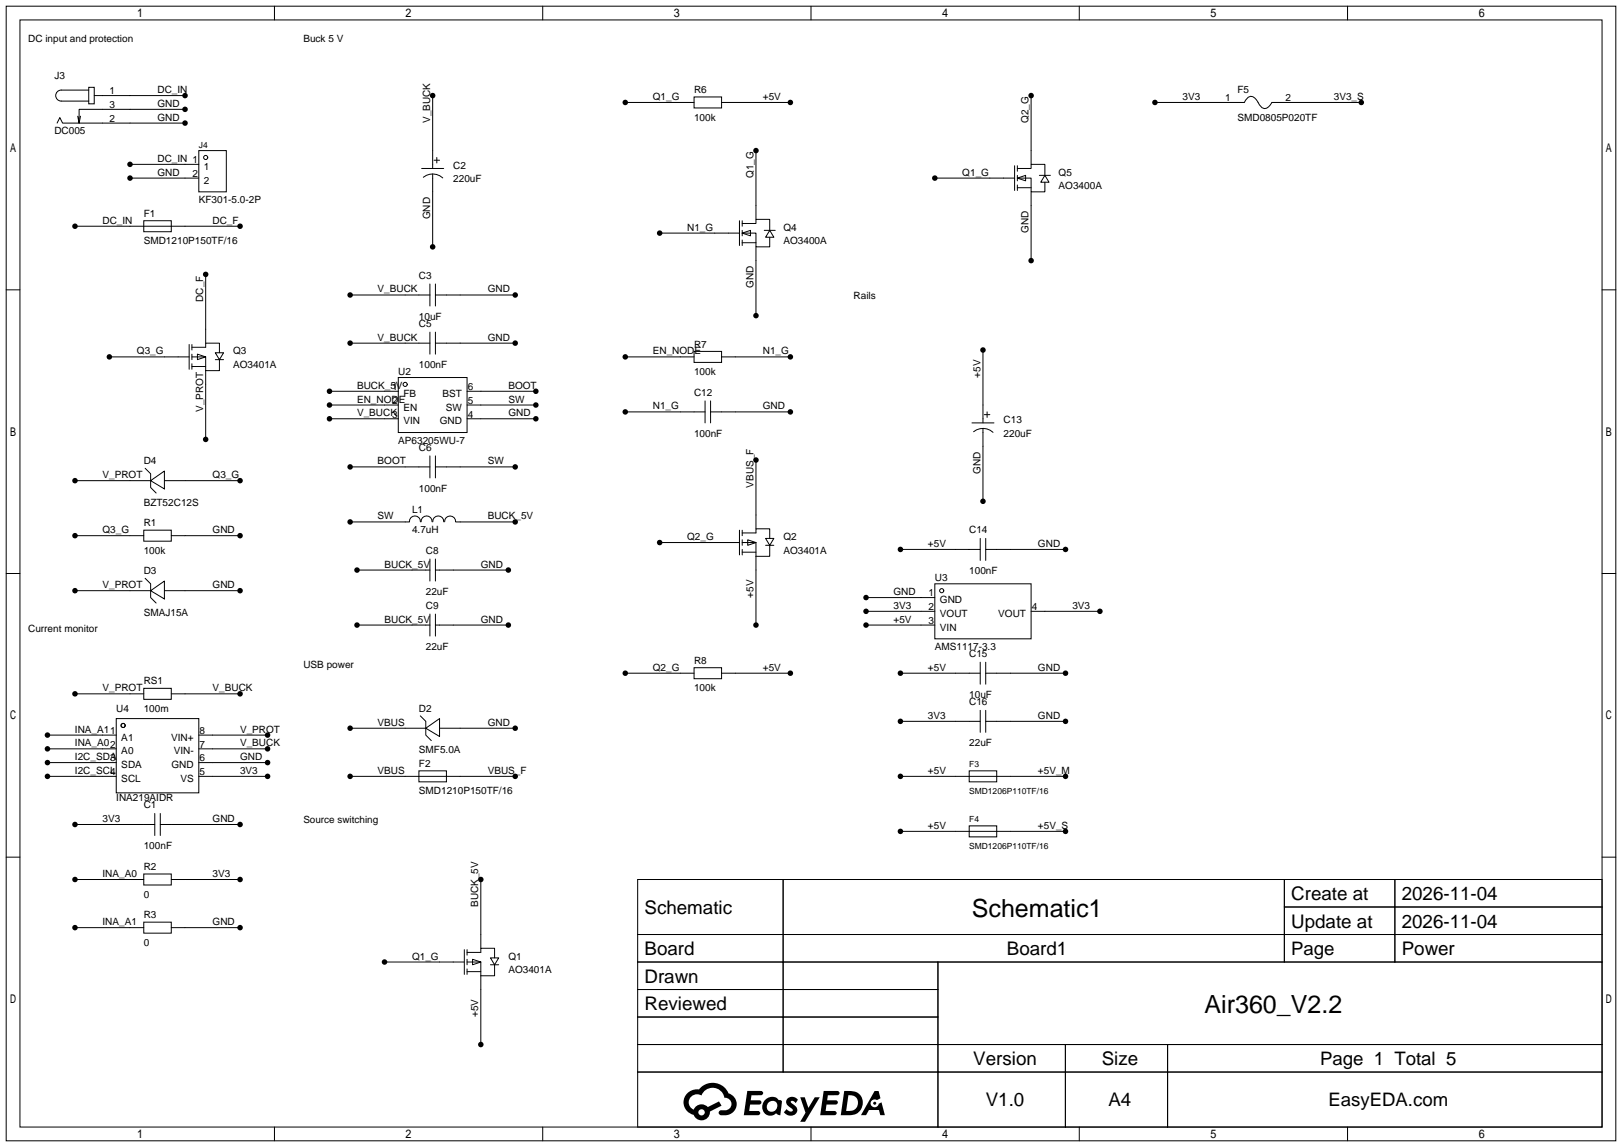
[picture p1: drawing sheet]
<svg xmlns="http://www.w3.org/2000/svg" width="299mm" height="212mm" viewBox="0 0 299 212" stroke-linecap="round" stroke-linejoin="round" font-family="sans-serif">
<g fill="none" stroke="#000" stroke-width=".18">
<path d="M1.1 1.1h297.2v209.6h-297.2zM3.7 3.7h292.1v204.5h-292.1zM16.4 16.1h1v3.1h-1zM16.4 16.6h-5.1a1.02 1.02 0 0 0-1 1.1 1.02 1.02 0 0 0 1 1h5.1M17.4 17.7h16.8M50.7 1.1v2.6M79.9 17.7v13.4M100.2 1.1v2.6M115.4 18.9h12.7M128.1 17.9h5.1v2h-5.1zM133.2 18.9h12.7M149.7 1.1v2.6"/>
<path d="M190.4 17.7v12.7M199.3 1.1v2.6M213.2 18.9h16.5l.5-.7a1.26 1.26 0 0 1 2.1 .7l.5 .8a1.26 1.26 0 0 0 2-.8h16.5M248.8 1.1v2.6M10.5 22.7l.5-1 .6 1h22.6M14.9 21.5l-.3 1.2M24 30.4h12.7M24 32.9h12.7M34.2 20.2h-19.6v2.5l-.2-1.2M36.7 27.8h5.1v7.6h-5.1zM77.9 31.1h4M78.2 32.7a2.74 2.74 0 0 1 3.5 .2"/>
<path d="M79.9 32.1v13.5M80.1 29.6h1.1M80.6 29.1v1M139.6 27.8v12.7M172.6 32.9h14.7M187.3 30.6v4.6M187.8 32.9l1.6-.5v1zM187.8 31.1h2.6v-.7h2.5v2M187.8 32.9h2.6v2.5h2.5v-1.7M187.8 34.7h2.6M187.8 30.6v1M187.8 32.4v1"/>
<path d="M187.8 34.2v1M190.4 35.4v12.7M191.9 32.4h2M192.9 32.4l.8 1.3h-1.5zM1.1 53.5h2.6M13.8 41.8h30.5M26.5 40.8h5.1v2h-5.1zM38 50.7v12.7M64.6 54.5h14.8M79.4 52.5v4M80.4 54.5h14.7M80.4 52.5v4"/>
<path d="M121.8 43.1h14.7M136.5 40.8v4.5M137 43.1l1.6-.6v1.1zM137 41.3h2.6v-.8h2.5v2M137 43.1h2.6v2.5h2.5v-1.8M137 44.8h2.6M137 40.8v1M137 42.5v1.1M137 44.3v1M139.6 45.6v12.7M141.1 42.5h2M142.1 42.5l.8 1.3h-1.5z"/>
<path d="M295.8 53.5h2.5M20.2 65.9h14.7M34.9 63.6v4.6M35.4 64.1h2.6v-.7h2.5v1.8M35.4 65.9h2.6v2.6M35.4 67.7h2.6M35.4 63.6v1M35.4 65.4v1M35.4 67.2v1M36.4 65.4l1.6 .5-1.6 .5zM38 68.5v12.7M39.8 65.2h1.5l-.8 1.2z"/>
<path d="M39.8 66.4h1.5M40.5 66.4v2.1h-2.5M60.8 72.3h12.7M60.8 74.8h12.7M60.8 77.3h12.7M64.6 63.4h14.8M73.5 69.7h12.7v10.2h-12.7zM79.4 61.3v4.1M80.4 61.3v4.1M80.4 63.4h14.7M86.2 72.3h12.7M86.2 74.8h12.7"/>
<path d="M86.2 77.3h12.7M115.4 65.9h12.7M115.4 76.1h14.8M128.1 64.9h5.1v2h-5.1zM130.2 74v4.1M131.2 76.1h14.7M131.2 74v4.1M133.2 65.9h12.7M179.5 78.1h4M179.8 79.7a2.74 2.74 0 0 1 3.5 .1M181.5 64.6v13.5M181.5 79.1v13.5"/>
<path d="M181.7 76.6h1.1M182.2 76.1v1M13.8 88.8h14M13.8 98.9h12.7M26.5 97.9h5.1v2h-5.1zM26.8 86.5l1 1v2.5l1 1.1M27.8 88.8l2.6-1.8v3.3zM30.4 88.8h13.9M31.6 98.9h12.7M64.6 86.2h14.8M64.6 96.4h11M75.6 96.4a1.01 1.01 0 0 1 1-1.1 1.01 1.01 0 0 1 1 1.1"/>
<path d="M77.7 96.4a1.01 1.01 0 0 1 1.1-1.1 1.01 1.01 0 0 1 1 1.1M79.4 84.2v4.1M79.9 96.4a1.01 1.01 0 0 1 1-1.1 1.01 1.01 0 0 1 1 1.1M80.4 84.2v4.1M80.4 86.2h14.7M82.1 96.4a1.01 1.01 0 0 1 1-1.1 1.01 1.01 0 0 1 1 1.1M84.2 96.4h10.9M136.5 97.9v4.6M137 98.4h2.6v-.7h2.5v1.7M137 97.9v1M137 99.7v1M138 99.7l1.6 .5-1.6 .5z"/>
<path d="M139.6 85v12.7M141.4 99.4h1.5l-.8 1.3zM181 99.4v4.1M182 99.4v4.1M1.1 105.9h2.6M13.8 109.1h14M26.8 106.8l1 1v2.6l1 1M27.8 109.1l2.6-1.8v3.3zM30.4 109.1h13.9M65.9 105.3h13.5M65.9 115.4h13.5M79.4 103.3v4"/>
<path d="M79.4 113.4v4.1M80.4 103.3v4M80.4 113.4v4.1M80.4 105.3h13.5M80.4 115.4h13.5M121.8 100.2h14.7M137 100.2h2.6v2.5M137 101.5v1M137 102h2.6M139.6 102.7v12.7M141.4 100.7h1.5M142.1 100.7v2h-2.5"/>
<path d="M159.9 115.4h12.7M159.9 110.4h12.7M159.9 112.9h12.7M166.2 101.5h14.8M172.6 107.8h17.8v10.2h-17.8zM182 101.5h14.7M190.4 112.9h12.7M295.8 105.9h2.5M8.8 135.8h12.7M8.8 138.3h12.7M13.8 128.1h12.7M21.5 132.7h15.2v13.7h-15.2z"/>
<path d="M26.5 127.1h5.1v2.1h-5.1zM31.6 128.1h12.7M36.7 135.8h12.7M36.7 138.3h12.7M64.6 134.5h14M77.6 132.2l1 1v2.6l1 1M78.6 134.5l2.6-1.8v3.3zM81.2 134.5h13.9M115.4 124.3h12.7M128.1 123.3h5.1v2h-5.1zM133.2 124.3h12.7M166.2 124.3h14.8"/>
<path d="M166.2 133.2h14.8M181 122.3v4.1M181 131.2v4.1M182 124.3h14.7M182 122.3v4.1M182 131.2v4.1M182 133.2h14.7M1.1 158.3h2.6M8.8 140.8h12.7M8.8 143.4h12.7M13.8 152.3h14.8M28.6 150.2v4.1"/>
<path d="M29.6 152.3h14.7M29.6 150.2v4.1M36.7 140.8h12.7M36.7 143.4h12.7M64.6 143.4h30.5M77.3 142.4h5.1v2h-5.1zM166.2 143.4h30.5M166.2 153.5h30.5M178.9 142.4h5.1v2h-5.1zM178.9 152.5h5.1v2.1h-5.1zM295.8 158.3h2.5M13.8 162.4h12.7"/>
<path d="M13.8 171.3h12.7M26.5 161.4h5.1v2h-5.1zM26.5 170.3h5.1v2h-5.1zM31.6 162.4h12.7M31.6 171.3h12.7M71 177.7h14.7M85.7 175.4v4.6M86.2 175.9h2.6v-.8h2.5v1.8M86.2 177.7h2.6v2.5M86.2 179.5h2.6M86.2 175.4v1M86.2 177.2v1"/>
<path d="M86.2 178.9v1.1M87.2 177.2l1.6 .5-1.6 .5zM88.8 162.4v12.7M90.6 176.9h1.5l-.8 1.3zM90.6 178.2h1.5M91.3 178.2v2h-2.5M117.7 162.4h178.1v45.8h-178.1zM117.7 172.6h178.1M117.7 177.7h178.1M144.6 162.4v35.6M173.2 177.7v30.5M237.1 162.4v15.3"/>
<path d="M237.1 167.5h58.7M257.5 162.4v15.3M88.8 180.2v12.7M117.7 182.8h55.5M117.7 192.9h178.1M117.7 187.8h55.5M117.7 198h178.1M196.7 192.9v15.3M215.6 192.9v15.3M50.7 208.2v2.5M100.2 208.2v2.5M149.7 208.2v2.5"/>
<path d="M199.3 208.2v2.5M248.8 208.2v2.5"/>
<circle cx="38" cy="29.1" r=".38"/>
<circle cx="74.8" cy="71" r=".38"/>
<circle cx="173.9" cy="109.1" r=".38"/>
<circle cx="22.7" cy="134" r=".38"/>
</g>
<g fill="#000">
<path d="M138 201.5h1.6a1.31 1.31 0 0 1 1.2 .2 .4 .4 0 0 1-.3 .6h-1.8l-.1 .9h1.6a.4 .4 0 0 1 .4 .4 .4 .4 0 0 1-.4 .4h-1.7l-.2 1.2h.8a1.23 1.23 0 0 1 1.2 .2 .39 .39 0 0 1-.3 .6h-2.7zM145.5 202.8a1.3 1.3 0 0 1 1.8 .3l-.4 .6a.54 .54 0 0 0-.9-.2l.1 .2a1.58 1.58 0 0 1 1.1 1.6 1.43 1.43 0 0 1-2.5 .1l.5-.6a.64 .64 0 0 0 .5 .5 .64 .64 0 0 0 .7-.3l-.2-.2a1.6 1.6 0 0 1-1-1.6zM147.7 202.7h.9l.7 1.9 1.1-1.9h.9l-2.7 4.5h-.9l1-1.7zM152.1 201.5h1.6a1.32 1.32 0 0 1 1.3 .2 .39 .39 0 0 1-.4 .6h-1.7l-.2 .9h1.7a.4 .4 0 0 1 .3 .4 .4 .4 0 0 1-.4 .4h-1.7l-.2 1.2h.8a1.23 1.23 0 0 1 1.2 .2 .39 .39 0 0 1-.3 .6h-2.7zM161.5 201.5h.7l.4 1.3-.7 .4a.75 .75 0 0 0-1.1 .3 .75 .75 0 0 0 .5 1 .75 .75 0 0 0 .9-.6l.6-.3 .6 2.4h-.9l-.2-1h-1.9l-.5 1h-.9z"/>
<path d="M126.9 201.9a2.37 2.37 0 0 0 1.2 4 1.54 1.54 0 0 0 1.7 1 1.54 1.54 0 0 0 1.3-1.6l2.1-1.1-.5-.8-2 1.1a1.57 1.57 0 0 0-2.6 .4 1.5 1.5 0 0 1-.8-2.1 1.5 1.5 0 0 1 2.2-.5 2.23 2.23 0 0 1 2.3-1.4 2.23 2.23 0 0 1 2 1.8 1.16 1.16 0 0 1 1.2 1.1 1.16 1.16 0 0 1-1 1.3h-.7a.47 .47 0 0 0-.6 .3 .47 .47 0 0 0 .4 .6 2.23 2.23 0 0 0 2.3-.7 2.23 2.23 0 0 0 .4-2.3 2.16 2.16 0 0 0-1.3-1.1 3.2 3.2 0 0 0-5.4-.7l-1.2 .1zM129 205.4a.58 .58 0 0 1 1.1 0 .58 .58 0 0 1-1.1 0z"/>
<path d="M141.3 203.1a1.62 1.62 0 0 0-.4 2.1 1.62 1.62 0 0 0 2 .7l.4-.3 .3 .3 .5 .1 .3-2.5-.2-.3h-.4a1.58 1.58 0 0 0-2.5-.1zM141.9 203.6a.99 .99 0 0 1 1.6 .3 .99 .99 0 0 1-.9 1.4 .94 .94 0 0 1-1-.5 .94 .94 0 0 1 .3-1.2z"/>
<path d="M155.9 201.5l-.7 4.5h1.5a2.27 2.27 0 0 0 2.6-2.3 2.27 2.27 0 0 0-2.7-2.2zM156.6 202.3a1.5 1.5 0 0 1 1.8 1.5 1.5 1.5 0 0 1-1.9 1.4h-.3z"/>
<circle cx="34.2" cy="17.7" r=".51"/>
<circle cx="79.9" cy="17.7" r=".51"/>
<circle cx="115.4" cy="18.9" r=".51"/>
<circle cx="145.9" cy="18.9" r=".51"/>
<circle cx="190.4" cy="17.7" r=".51"/>
<circle cx="213.2" cy="18.9" r=".51"/>
<circle cx="251.3" cy="18.9" r=".51"/>
<circle cx="24" cy="32.9" r=".51"/>
<circle cx="24" cy="30.4" r=".51"/>
<circle cx="34.2" cy="22.7" r=".51"/>
<circle cx="34.2" cy="20.2" r=".51"/>
<circle cx="139.6" cy="27.8" r=".51"/>
<circle cx="172.6" cy="32.9" r=".51"/>
<circle cx="13.8" cy="41.8" r=".51"/>
<circle cx="38" cy="50.7" r=".51"/>
<circle cx="44.3" cy="41.8" r=".51"/>
<circle cx="64.6" cy="54.5" r=".51"/>
<circle cx="79.9" cy="45.6" r=".51"/>
<circle cx="95.1" cy="54.5" r=".51"/>
<circle cx="121.8" cy="43.1" r=".51"/>
<circle cx="139.6" cy="58.3" r=".51"/>
<circle cx="190.4" cy="48.1" r=".51"/>
<circle cx="20.2" cy="65.9" r=".51"/>
<circle cx="60.8" cy="77.3" r=".51"/>
<circle cx="60.8" cy="74.8" r=".51"/>
<circle cx="60.8" cy="72.3" r=".51"/>
<circle cx="64.6" cy="63.4" r=".51"/>
<circle cx="95.1" cy="63.4" r=".51"/>
<circle cx="98.9" cy="77.3" r=".51"/>
<circle cx="98.9" cy="74.8" r=".51"/>
<circle cx="98.9" cy="72.3" r=".51"/>
<circle cx="115.4" cy="76.1" r=".51"/>
<circle cx="115.4" cy="65.9" r=".51"/>
<circle cx="145.9" cy="76.1" r=".51"/>
<circle cx="145.9" cy="65.9" r=".51"/>
<circle cx="181.5" cy="64.6" r=".51"/>
<circle cx="13.8" cy="88.8" r=".51"/>
<circle cx="13.8" cy="98.9" r=".51"/>
<circle cx="38" cy="81.2" r=".51"/>
<circle cx="44.3" cy="88.8" r=".51"/>
<circle cx="44.3" cy="98.9" r=".51"/>
<circle cx="64.6" cy="96.4" r=".51"/>
<circle cx="64.6" cy="86.2" r=".51"/>
<circle cx="95.1" cy="86.2" r=".51"/>
<circle cx="95.1" cy="96.4" r=".51"/>
<circle cx="139.6" cy="85" r=".51"/>
<circle cx="181.5" cy="92.6" r=".51"/>
<circle cx="13.8" cy="109.1" r=".51"/>
<circle cx="44.3" cy="109.1" r=".51"/>
<circle cx="65.9" cy="105.3" r=".51"/>
<circle cx="65.9" cy="115.4" r=".51"/>
<circle cx="93.9" cy="115.4" r=".51"/>
<circle cx="93.9" cy="105.3" r=".51"/>
<circle cx="121.8" cy="100.2" r=".51"/>
<circle cx="139.6" cy="115.4" r=".51"/>
<circle cx="159.9" cy="115.4" r=".51"/>
<circle cx="159.9" cy="112.9" r=".51"/>
<circle cx="159.9" cy="110.4" r=".51"/>
<circle cx="166.2" cy="101.5" r=".51"/>
<circle cx="196.7" cy="101.5" r=".51"/>
<circle cx="203.1" cy="112.9" r=".51"/>
<circle cx="8.8" cy="135.8" r=".51"/>
<circle cx="8.8" cy="138.3" r=".51"/>
<circle cx="13.8" cy="128.1" r=".51"/>
<circle cx="44.3" cy="128.1" r=".51"/>
<circle cx="49.4" cy="135.8" r=".51"/>
<circle cx="49.4" cy="138.3" r=".51"/>
<circle cx="64.6" cy="134.5" r=".51"/>
<circle cx="95.1" cy="134.5" r=".51"/>
<circle cx="115.4" cy="124.3" r=".51"/>
<circle cx="145.9" cy="124.3" r=".51"/>
<circle cx="166.2" cy="133.2" r=".51"/>
<circle cx="166.2" cy="124.3" r=".51"/>
<circle cx="196.7" cy="133.2" r=".51"/>
<circle cx="196.7" cy="124.3" r=".51"/>
<circle cx="8.8" cy="140.8" r=".51"/>
<circle cx="8.8" cy="143.4" r=".51"/>
<circle cx="13.8" cy="152.3" r=".51"/>
<circle cx="44.3" cy="152.3" r=".51"/>
<circle cx="49.4" cy="143.4" r=".51"/>
<circle cx="49.4" cy="140.8" r=".51"/>
<circle cx="64.6" cy="143.4" r=".51"/>
<circle cx="95.1" cy="143.4" r=".51"/>
<circle cx="166.2" cy="153.5" r=".51"/>
<circle cx="166.2" cy="143.4" r=".51"/>
<circle cx="196.7" cy="153.5" r=".51"/>
<circle cx="196.7" cy="143.4" r=".51"/>
<circle cx="13.8" cy="171.3" r=".51"/>
<circle cx="13.8" cy="162.4" r=".51"/>
<circle cx="44.3" cy="171.3" r=".51"/>
<circle cx="44.3" cy="162.4" r=".51"/>
<circle cx="71" cy="177.7" r=".51"/>
<circle cx="88.8" cy="162.4" r=".51"/>
<circle cx="88.8" cy="192.9" r=".51"/>
<circle cx="161.5" cy="203.8" r=".28"/>
</g>
<g font-size="4.6">
<text x="179.4" y="169.4">Schematic1</text>
<text x="222.4" y="187.1">Air360_V2.2</text>
</g>
<g font-size="3.5">
<text x="238.4" y="166.2">Create at</text>
<text x="258.8" y="166.2">2026-11-04</text>
<text x="119" y="168.8">Schematic</text>
<text x="238.4" y="171.3">Update at</text>
<text x="258.8" y="171.3">2026-11-04</text>
<text x="119" y="176.4">Board</text>
<text x="185.9" y="176.4">Board1</text>
<text x="258.8" y="176.4">Power</text>
<text x="119" y="181.5">Drawn</text>
<text x="119" y="186.6">Reviewed</text>
<text x="179.7" y="196.7">Version</text>
<text x="203.4" y="196.7">Size</text>
<text x="182" y="204.3">V1.0</text>
<text x="204.7" y="204.3">A4</text>
</g>
<g font-size="3.4">
<text x="238.4" y="176.4">Page</text>
<text x="243.7" y="196.7">Page 1 Total 5</text>
<text x="245.3" y="204.3">EasyEDA.com</text>
</g>
<g font-size="1.8">
<text x="5.2" y="7.8">DC input and protection</text>
<text x="56" y="7.8">Buck 5 V</text>
<text x="10" y="14.7">J3</text>
<text x="20.2" y="17.4">1</text>
<text x="29.1" y="17.2">DC_IN</text>
<text x="128.1" y="17.2">R6</text>
<text x="228.5" y="17.2">F5</text>
<text x="20.2" y="22.5">2</text>
<text x="20.2" y="20">3</text>
<text x="29.1" y="22.3">GND</text>
<text x="29.1" y="19.7">GND</text>
<text x="79.4" y="22.7" transform="rotate(-90 79.4 22.7)">V_BUCK</text>
<text x="120.5" y="18.5">Q1_G</text>
<text x="128.1" y="22.3">100k</text>
<text x="140.8" y="18.5">+5V</text>
<text x="189.9" y="22.7" transform="rotate(-90 189.9 22.7)">Q2_G</text>
<text x="218.3" y="18.5">3V3</text>
<text x="226.2" y="18.7">1</text>
<text x="228.5" y="22.3">SMD0805P020TF</text>
<text x="237.4" y="18.7">2</text>
<text x="246.3" y="18.5">3V3_S</text>
<text x="10" y="24.8">DC005</text>
<text x="29.1" y="29.9">DC_IN 1</text>
<text x="29.1" y="32.4">GND</text>
<text x="35.5" y="32.7">2</text>
<text x="37.6" y="31.4">1</text>
<text x="37.6" y="33.9">2</text>
<text x="83.7" y="31.2">C2</text>
<text x="83.7" y="33.7">220uF</text>
<text x="139.1" y="32.9" transform="rotate(-90 139.1 32.9)">Q1_G</text>
<text x="177.7" y="32.4">Q1_G</text>
<text x="195.5" y="32.4">Q5</text>
<text x="195.5" y="35">AO3400A</text>
<text x="18.9" y="41.3">DC_IN</text>
<text x="26.5" y="40.1">F1</text>
<text x="36.7" y="37.5">KF301-5.0-2P</text>
<text x="39.2" y="41.3">DC_F</text>
<text x="79.4" y="40.5" transform="rotate(-90 79.4 40.5)">GND</text>
<text x="26.5" y="45.1">SMD1210P150TF/16</text>
<text x="126.9" y="42.6">N1_G</text>
<text x="144.7" y="42.6">Q4</text>
<text x="144.7" y="45.1">AO3400A</text>
<text x="189.9" y="43.1" transform="rotate(-90 189.9 43.1)">GND</text>
<text x="77.3" y="51.5">C3</text>
<text x="139.1" y="53.2" transform="rotate(-90 139.1 53.2)">GND</text>
<text x="37.5" y="55.8" transform="rotate(-90 37.5 55.8)">DC_F</text>
<text x="69.7" y="54">V_BUCK</text>
<text x="77.3" y="59.1">10uF</text>
<text x="90" y="54">GND</text>
<text x="157.6" y="55.3">Rails</text>
<text x="25.3" y="65.5">Q3_G</text>
<text x="43.1" y="65.5">Q3</text>
<text x="69.7" y="62.9">V_BUCK</text>
<text x="77.3" y="60.4">C5</text>
<text x="90" y="62.9">GND</text>
<text x="120.5" y="65.5">EN_NODE</text>
<text x="128.1" y="64.2">R7</text>
<text x="140.8" y="65.5">N1_G</text>
<text x="43.1" y="68">AO3401A</text>
<text x="65.9" y="71.8">BUCK_5V</text>
<text x="73.5" y="69.3">U2</text>
<text x="77.3" y="68">100nF</text>
<text x="93.9" y="71.8">BOOT</text>
<text x="128.1" y="69.3">100k</text>
<text x="181" y="69.7" transform="rotate(-90 181 69.7)">+5V</text>
<text x="37.5" y="76.1" transform="rotate(-90 37.5 76.1)">V_PROT</text>
<text x="65.9" y="74.3">EN_NODE</text>
<text x="65.9" y="76.9">V_BUCK</text>
<text x="72.4" y="72">1</text>
<text x="72.4" y="74.6">2</text>
<text x="72.4" y="77.1">3</text>
<text x="74.5" y="73.3">FB</text>
<text x="74.5" y="75.8">EN</text>
<text x="81.7" y="73.3">BST</text>
<text x="82.3" y="75.8">SW</text>
<text x="86.4" y="77.1">4</text>
<text x="86.4" y="74.6">5</text>
<text x="86.4" y="72">6</text>
<text x="93.9" y="76.9">GND</text>
<text x="93.9" y="74.3">SW</text>
<text x="120.5" y="75.6">N1_G</text>
<text x="128.1" y="73.1">C12</text>
<text x="140.8" y="75.6">GND</text>
<text x="73.5" y="82">AP63205WU-7</text>
<text x="74.5" y="78.4">VIN</text>
<text x="77.3" y="83.2">C6</text>
<text x="81.2" y="78.4">GND</text>
<text x="128.1" y="80.7">100nF</text>
<text x="185.3" y="78.2">C13</text>
<text x="185.3" y="80.7">220uF</text>
<text x="18.9" y="88.3">V_PROT</text>
<text x="26.5" y="85.8">D4</text>
<text x="39.2" y="88.3">Q3_G</text>
<text x="69.7" y="85.8">BOOT</text>
<text x="90" y="85.8">SW</text>
<text x="181" y="87.5" transform="rotate(-90 181 87.5)">GND</text>
<text x="26.5" y="93.4">BZT52C12S</text>
<text x="69.7" y="95.9">SW</text>
<text x="76.1" y="94.7">L1</text>
<text x="77.3" y="90.9">100nF</text>
<text x="90" y="95.9">BUCK_5V</text>
<text x="139.1" y="90" transform="rotate(-90 139.1 90)">VBUS_F</text>
<text x="18.9" y="98.5">Q3_G</text>
<text x="26.5" y="97.2">R1</text>
<text x="39.2" y="98.5">GND</text>
<text x="76.1" y="98.5">4.7uH</text>
<text x="126.9" y="99.7">Q2_G</text>
<text x="144.7" y="99.7">Q2</text>
<text x="171.3" y="101">+5V</text>
<text x="178.9" y="98.5">C14</text>
<text x="191.6" y="101">GND</text>
<text x="26.5" y="102.3">100k</text>
<text x="26.5" y="106.1">D3</text>
<text x="71" y="104.8">BUCK_5V</text>
<text x="78.6" y="102.3">C8</text>
<text x="88.8" y="104.8">GND</text>
<text x="144.7" y="102.3">AO3401A</text>
<text x="172.6" y="107.4">U3</text>
<text x="178.9" y="106.1">100nF</text>
<text x="18.9" y="108.6">V_PROT</text>
<text x="26.5" y="113.7">SMAJ15A</text>
<text x="39.2" y="108.6">GND</text>
<text x="78.6" y="109.9">22uF</text>
<text x="78.6" y="112.4">C9</text>
<text x="139.1" y="110.4" transform="rotate(-90 139.1 110.4)">+5V</text>
<text x="165" y="109.9">GND</text>
<text x="165" y="112.4">3V3</text>
<text x="171.4" y="110.1">1</text>
<text x="171.4" y="112.7">2</text>
<text x="173.5" y="111.4">GND</text>
<text x="173.5" y="113.9">VOUT</text>
<text x="184.3" y="113.9">VOUT</text>
<text x="190.5" y="112.7">4</text>
<text x="198" y="112.4">3V3</text>
<text x="5.2" y="116.8">Current monitor</text>
<text x="71" y="115">BUCK_5V</text>
<text x="88.8" y="115">GND</text>
<text x="165" y="115">+5V</text>
<text x="171.4" y="115.2">3</text>
<text x="173.5" y="116.5">VIN</text>
<text x="56" y="123.4">USB power</text>
<text x="78.6" y="120.1">22uF</text>
<text x="120.5" y="123.9">Q2_G</text>
<text x="128.1" y="122.6">R8</text>
<text x="140.8" y="123.9">+5V</text>
<text x="171.3" y="123.9">+5V</text>
<text x="172.6" y="120.1">AMS1117-3.3</text>
<text x="178.9" y="121.3">C15</text>
<text x="191.6" y="123.9">GND</text>
<text x="18.9" y="127.7">V_PROT</text>
<text x="21.5" y="131.5">U4</text>
<text x="26.5" y="126.4">RS1</text>
<text x="26.5" y="131.5">100m</text>
<text x="39.2" y="127.7">V_BUCK</text>
<text x="77.3" y="131.5">D2</text>
<text x="128.1" y="127.7">100k</text>
<text x="178.9" y="129">10uF</text>
<text x="178.9" y="130.2">C16</text>
<text x="13.8" y="135.3">INA_A11</text>
<text x="13.8" y="137.8">INA_A02</text>
<text x="22.4" y="136.8">A1</text>
<text x="31.6" y="136.8">VIN+</text>
<text x="36.8" y="135.5">8</text>
<text x="44.3" y="137.8">V_BUCK</text>
<text x="44.3" y="135.3">V_PROT</text>
<text x="69.7" y="134">VBUS</text>
<text x="90" y="134">GND</text>
<text x="171.3" y="132.8">3V3</text>
<text x="178.9" y="137.8">22uF</text>
<text x="191.6" y="132.8">GND</text>
<text x="13.8" y="140.4">I2C_SDA</text>
<text x="13.8" y="142.9">I2C_SCL</text>
<text x="20.3" y="140.6">3</text>
<text x="20.3" y="143.2">4</text>
<text x="22.4" y="139.3">A0</text>
<text x="22.4" y="141.9">SDA</text>
<text x="31.7" y="141.9">GND</text>
<text x="32.1" y="139.3">VIN-</text>
<text x="36.8" y="143.2">5</text>
<text x="36.8" y="140.6">6</text>
<text x="36.8" y="138.1">7</text>
<text x="44.3" y="142.9">3V3</text>
<text x="44.3" y="140.4">GND</text>
<text x="69.7" y="142.9">VBUS</text>
<text x="77.3" y="139.1">SMF5.0A</text>
<text x="77.3" y="141.7">F2</text>
<text x="90" y="142.9">VBUS_F</text>
<text x="171.3" y="142.9">+5V</text>
<text x="191.6" y="142.9">+5V_M</text>
<text x="21.5" y="148">INA219AIDR</text>
<text x="22.4" y="144.4">SCL</text>
<text x="26.5" y="149.3">C1</text>
<text x="33.3" y="144.4">VS</text>
<text x="77.3" y="146.7">SMD1210P150TF/16</text>
<text x="18.9" y="151.8">3V3</text>
<text x="39.2" y="151.8">GND</text>
<text x="56" y="152">Source switching</text>
<text x="171.3" y="153.1">+5V</text>
<text x="191.6" y="153.1">+5V_S</text>
<text x="18.9" y="162">INA_A0</text>
<text x="26.5" y="156.9">100nF</text>
<text x="26.5" y="160.7">R2</text>
<text x="39.2" y="162">3V3</text>
<text x="26.5" y="165.8">0</text>
<text x="88.3" y="167.5" transform="rotate(-90 88.3 167.5)">BUCK_5V</text>
<text x="18.9" y="170.9">INA_A1</text>
<text x="26.5" y="169.6">R3</text>
<text x="39.2" y="170.9">GND</text>
<text x="26.5" y="174.7">0</text>
<text x="76.1" y="177.2">Q1_G</text>
<text x="93.9" y="177.2">Q1</text>
<text x="93.9" y="179.8">AO3401A</text>
<text x="88.3" y="187.8" transform="rotate(-90 88.3 187.8)">+5V</text>
</g>
<g font-size="1.6">
<text x="36.7" y="27.4">J4</text>
<text x="178.9" y="141.7">F3</text>
<text x="178.9" y="146.7">SMD1206P110TF/16</text>
<text x="178.9" y="151.8">F4</text>
<text x="178.9" y="156.9">SMD1206P110TF/16</text>
</g>
</svg>
